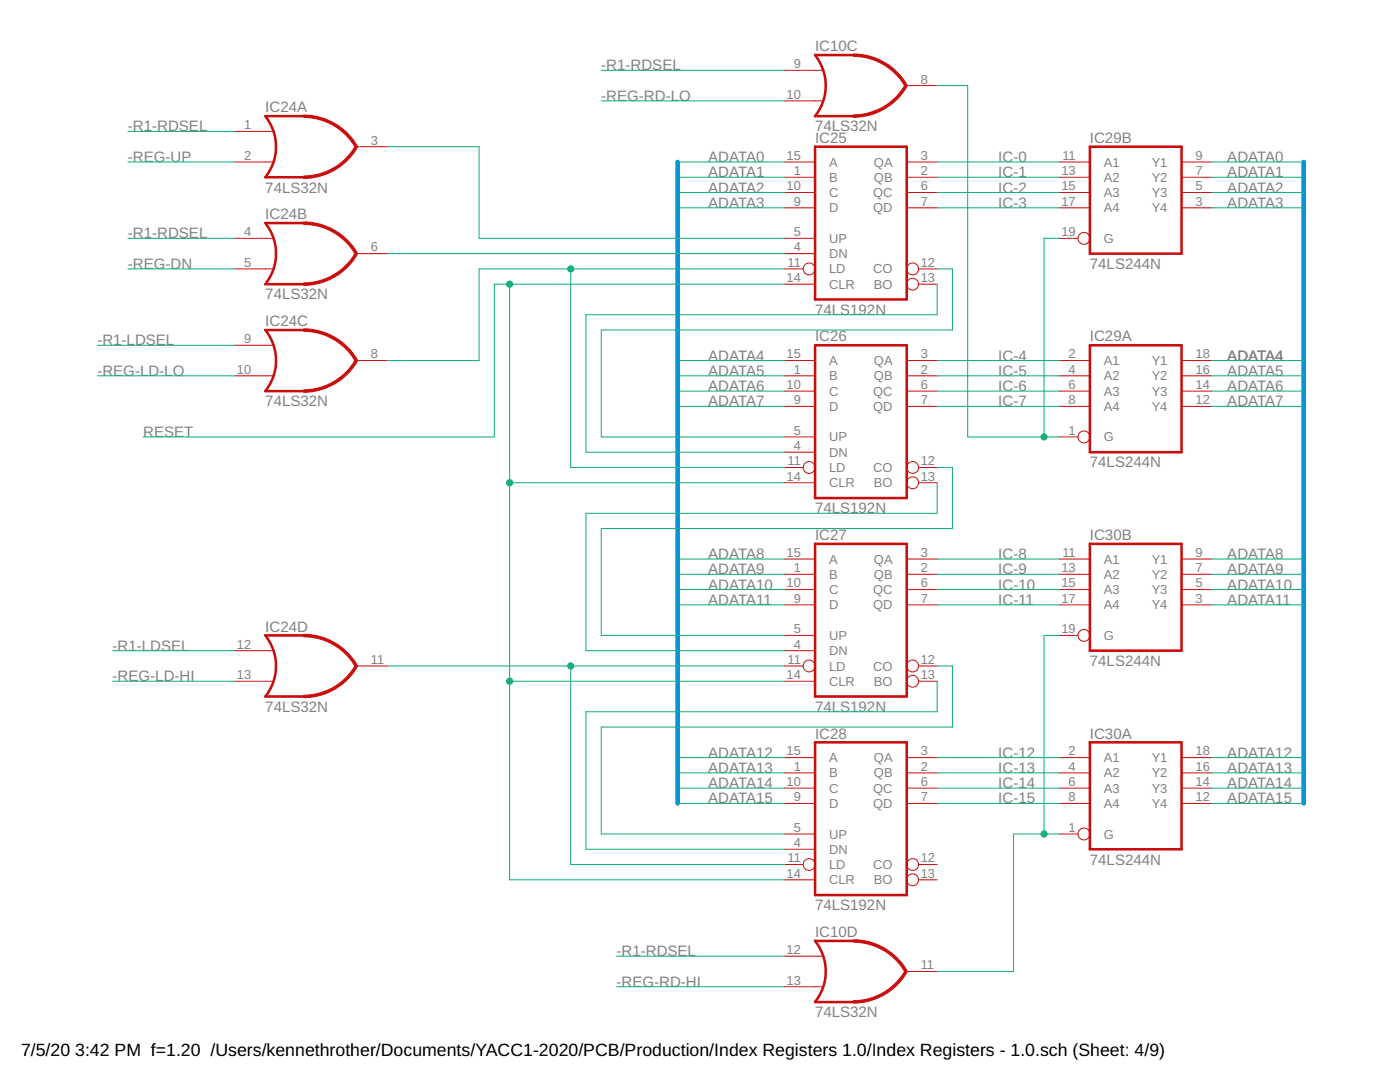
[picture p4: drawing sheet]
<svg xmlns="http://www.w3.org/2000/svg" width="279mm" height="216mm" viewBox="0 0 279 216" stroke-linecap="round" stroke-linejoin="round" font-family="sans-serif">
<g fill="none" stroke="#c90d0c" stroke-width=".51">
<path d="M170.3 11h-7.6a9.8 9.8 0 0 1 0 12.2h7.6M60.6 23.2h-7.6a9.8 9.8 0 0 1 0 12.2h7.6M162.7 29.3h18.3v30.5h-18.3zM217.5 29.3h18.3v21.3h-18.3zM60.6 44.5h-7.6a9.8 9.8 0 0 1 0 12.2h7.6M60.6 65.8h-7.6a9.8 9.8 0 0 1 0 12.2h7.6M162.7 68.9h18.3v30.5h-18.3zM217.5 68.9h18.3v21.3h-18.3zM162.7 108.5h18.3v30.5h-18.3zM217.5 108.5h18.3v21.3h-18.3zM60.6 126.8h-7.6a9.8 9.8 0 0 1 0 12.2h7.6M162.7 148.1h18.3v30.5h-18.3z"/>
<path d="M217.5 148.1h18.3v21.4h-18.3zM170.3 187.7h-7.6a9.8 9.8 0 0 1 0 12.2h7.6"/>
</g>
<g fill="none" stroke="#c90d0c" stroke-width=".2">
<path d="M156.6 14h7.6M181 17.1h6M46.9 32.3h7.6M46.9 26.2h7.6M71.2 29.3h6.1M156.6 35.4h6.1M156.6 32.3h6.1M156.6 38.4h6.1M156.6 20.1h7.6M181 35.4h6M181 32.3h6M181 38.4h6"/>
<path d="M211.4 35.4h6.1M211.4 32.3h6.1M211.4 38.4h6.1M235.8 35.4h6.1M235.8 32.3h6.1M235.8 38.4h6.1M46.9 47.6h7.6M46.9 53.7h7.6M71.2 50.6h6.1M156.6 50.6h6.1M156.6 47.6h6.1M156.6 41.5h6.1"/>
<path d="M156.6 53.7h3.7M156.6 56.7h6.1M181 41.5h6M183.3 53.7h3.7M183.3 56.7h3.7M211.4 47.6h3.7M211.4 41.5h6.1M235.8 41.5h6.1M46.9 75h7.6M46.9 68.9h7.6M71.2 71.9h6.1M156.6 75h6.1"/>
<path d="M156.6 71.9h6.1M156.6 78h6.1M181 75h6M181 71.9h6M181 78h6M211.4 75h6.1M211.4 71.9h6.1M211.4 78h6.1M235.8 75h6.1M235.8 71.9h6.1M235.8 78h6.1M156.6 90.2h6.1"/>
<path d="M156.6 87.2h6.1M156.6 81.1h6.1M156.6 93.3h3.7M156.6 96.3h6.1M181 81.1h6M183.3 93.3h3.7M183.3 96.3h3.7M211.4 87.2h3.7M211.4 81.1h6.1M235.8 81.1h6.1M156.6 114.6h6.1M156.6 111.5h6.1"/>
<path d="M156.6 117.6h6.1M181 114.6h6M181 111.5h6M181 117.6h6M211.4 114.6h6.1M211.4 111.5h6.1M211.4 117.6h6.1M235.8 114.6h6.1M235.8 111.5h6.1M235.8 117.6h6.1M46.9 129.8h7.6M46.9 135.9h7.6"/>
<path d="M71.2 132.9h6.1M156.6 129.8h6.1M156.6 126.8h6.1M156.6 120.7h6.1M156.6 132.9h3.7M156.6 135.9h6.1M181 120.7h6M183.3 132.9h3.7M183.3 135.9h3.7M211.4 126.8h3.7M211.4 120.7h6.1M235.8 120.7h6.1"/>
<path d="M156.6 154.2h6.1M156.6 151.2h6.1M156.6 157.3h6.1M181 154.2h6M181 151.2h6M181 157.3h6M211.4 154.2h6.1M211.4 151.2h6.1M211.4 157.3h6.1M235.8 154.2h6.1M235.8 151.2h6.1M235.8 157.3h6.1"/>
<path d="M156.6 169.5h6.1M156.6 166.4h6.1M156.6 160.3h6.1M156.6 172.5h3.7M156.6 175.6h6.1M181 160.3h6M183.3 172.5h3.7M183.3 175.6h3.7M211.4 166.4h3.7M211.4 160.3h6.1M235.8 160.3h6.1M156.6 190.8h7.6"/>
<path d="M156.6 196.9h7.6M181 193.8h6"/>
<circle cx="161.5" cy="53.7" r="1.19"/>
<circle cx="182.1" cy="53.7" r="1.19"/>
<circle cx="182.1" cy="56.7" r="1.19"/>
<circle cx="216.3" cy="47.6" r="1.19"/>
<circle cx="161.5" cy="93.3" r="1.19"/>
<circle cx="182.1" cy="93.3" r="1.19"/>
<circle cx="182.1" cy="96.3" r="1.19"/>
<circle cx="216.3" cy="87.2" r="1.19"/>
<circle cx="161.5" cy="132.9" r="1.19"/>
<circle cx="182.1" cy="135.9" r="1.19"/>
<circle cx="182.1" cy="132.9" r="1.19"/>
<circle cx="216.3" cy="126.8" r="1.19"/>
<circle cx="161.5" cy="172.5" r="1.19"/>
<circle cx="182.1" cy="175.6" r="1.19"/>
<circle cx="182.1" cy="172.5" r="1.19"/>
<circle cx="216.3" cy="166.4" r="1.19"/>
</g>
<g fill="#c90d0c" stroke="#c90d0c" stroke-width=".2">
<path d="M60.6 35.1a12 12 0 0 0 10.3-6l.5 .2a12.3 12.3 0 0 1-10.8 6.3z" fill-rule="evenodd"/>
<path d="M60.6 22.9a12.4 12.4 0 0 1 10.8 6.3l-.5 .3a11.9 11.9 0 0 0-10.3-6.1z" fill-rule="evenodd"/>
<path d="M60.6 56.5a12 12 0 0 0 10.3-6.1l.5 .3a12.3 12.3 0 0 1-10.8 6.2z" fill-rule="evenodd"/>
<path d="M60.6 44.3a12.4 12.4 0 0 1 10.8 6.2l-.5 .3a11.9 11.9 0 0 0-10.3-6z" fill-rule="evenodd"/>
<path d="M60.6 77.8a12 12 0 0 0 10.3-6l.5 .2a12.4 12.4 0 0 1-10.8 6.3z" fill-rule="evenodd"/>
<path d="M60.6 65.6a12.3 12.3 0 0 1 10.8 6.3l-.5 .2a12 12 0 0 0-10.3-6z" fill-rule="evenodd"/>
<path d="M60.6 138.7a11.9 11.9 0 0 0 10.3-6l.5 .2a12.3 12.3 0 0 1-10.8 6.3z" fill-rule="evenodd"/>
<path d="M60.6 126.6a12.3 12.3 0 0 1 10.8 6.2l-.5 .3a11.9 11.9 0 0 0-10.3-6z" fill-rule="evenodd"/>
<path d="M170.3 22.9a11.9 11.9 0 0 0 10.3-6l.5 .2a12.3 12.3 0 0 1-10.8 6.3z" fill-rule="evenodd"/>
<path d="M170.3 10.8a12.3 12.3 0 0 1 10.8 6.2l-.5 .3a11.9 11.9 0 0 0-10.3-6z" fill-rule="evenodd"/>
<path d="M170.3 199.7a11.9 11.9 0 0 0 10.3-6l.5 .2a12.4 12.4 0 0 1-10.8 6.3z" fill-rule="evenodd"/>
<path d="M170.3 187.5a12.3 12.3 0 0 1 10.8 6.3l-.5 .2a11.9 11.9 0 0 0-10.3-6z" fill-rule="evenodd"/>
</g>
<path d="M135.2 32.3v128M260.2 32.3v128" fill="none" stroke="#0696d7" stroke-width=".93"/>
<g fill="none" stroke="#0dab76" stroke-width=".2">
<path d="M120 14h36.6M187 17.1h6.1v70.1h18.3M25.5 32.3h21.4M25.5 26.2h21.4M77.3 29.3h18.3v18.3h61M120 20.1h36.6M135.2 32.3h21.4M135.2 35.4h21.4M135.2 38.4h21.4M187 32.3h24.4M187 35.4h24.4M187 38.4h24.4"/>
<path d="M241.9 32.3h18.3M241.9 35.4h18.3M241.9 38.4h18.3M25.5 47.6h21.4M25.5 53.7h21.4M77.3 50.6h79.3M101.7 56.7v118.9h54.9M113.9 53.7v39.6h42.7M135.2 41.5h21.4M156.6 53.7h-61v18.2h-18.3M156.6 56.7h-57.9v30.5h-70.1M187 41.5h24.4"/>
<path d="M187 53.7h3.1v12.1h-70.1v21.4h36.6M187 56.7v6.1h-70.1v27.4h39.7M211.4 47.6h-3v39.6M241.9 41.5h18.3M19.4 75h27.5M19.4 68.9h27.5M135.2 71.9h21.4M135.2 75h21.4M135.2 78h21.4M187 71.9h24.4M187 75h24.4M187 78h24.4"/>
<path d="M241.9 71.9h18.3M241.9 75h18.3M241.9 78h18.3M101.7 96.3h54.9M135.2 81.1h21.4M187 81.1h24.4M187 96.3v6.1h-70.1v27.4h39.7M187 93.3h3.1v12.2h-70.1v21.3h36.6M241.9 81.1h18.3M135.2 111.5h21.4M135.2 114.6h21.4M135.2 117.6h21.4"/>
<path d="M187 111.5h24.4M187 114.6h24.4M187 117.6h24.4M241.9 111.5h18.3M241.9 114.6h18.3M241.9 117.6h18.3M22.5 135.9h24.4M22.5 129.8h24.4M77.3 132.9h79.3M101.7 135.9h54.9M113.9 132.9v39.6h42.7M135.2 120.7h21.4"/>
<path d="M187 135.9v6.1h-70.1v27.5h39.7M187 132.9h3.1v12.2h-70.1v21.3h36.6M187 120.7h24.4M211.4 126.8h-3v39.6M241.9 120.7h18.3M135.2 154.2h21.4M135.2 157.3h21.4M135.2 151.2h21.4M187 154.2h24.4M187 157.3h24.4M187 151.2h24.4M241.9 154.2h18.3"/>
<path d="M241.9 157.3h18.3M241.9 151.2h18.3M135.2 160.3h21.4M187 160.3h24.4M211.4 166.4h-9.1v27.4h-15.3M241.9 160.3h18.3M123 190.8h33.6M123 196.9h33.6"/>
</g>
<g fill="#0dab76" stroke="#0dab76" stroke-width=".2">
<circle cx="101.7" cy="56.7" r=".61"/>
<circle cx="101.7" cy="96.3" r=".61"/>
<circle cx="101.7" cy="135.9" r=".61"/>
<circle cx="113.9" cy="53.7" r=".61"/>
<circle cx="208.4" cy="87.2" r=".61"/>
<circle cx="208.4" cy="166.4" r=".61"/>
<circle cx="113.9" cy="132.9" r=".61"/>
</g>
<g font-size="3.5">
<text x="4.2" y="210.7">7/5/20</text>
<text x="15" y="210.7">3:42 PM f=1.20 /Users/kennethrother/Documents/YACC1-2020/PCB/Production/Index Registers 1.0/Index Registers - 1.0.sch (Sheet: 4/9)</text>
</g>
<g font-size="3" fill="#808080">
<text x="162.7" y="10.2">IC10C</text>
<text x="120" y="14">-R1-RDSEL</text>
<text x="53" y="22.4">IC24A</text>
<text x="120" y="20.1">-REG-RD-LO</text>
<text x="25.5" y="26.2">-R1-RDSEL</text>
<text x="162.7" y="26.2">74LS32N</text>
<text x="162.7" y="28.5">IC25</text>
<text x="217.5" y="28.5">IC29B</text>
<text x="25.5" y="32.3">-REG-UP</text>
<text x="141.3" y="32.3">ADATA0</text>
<text x="141.3" y="35.4">ADATA1</text>
<text x="199.2" y="32.3">IC-0</text>
<text x="199.2" y="35.4">IC-1</text>
<text x="244.9" y="32.3">ADATA0</text>
<text x="244.9" y="35.4">ADATA1</text>
<text x="53" y="38.4">74LS32N</text>
<text x="141.3" y="38.4">ADATA2</text>
<text x="141.3" y="41.5">ADATA3</text>
<text x="199.2" y="38.4">IC-2</text>
<text x="199.2" y="41.5">IC-3</text>
<text x="244.9" y="38.4">ADATA2</text>
<text x="244.9" y="41.5">ADATA3</text>
<text x="25.5" y="47.6">-R1-RDSEL</text>
<text x="53" y="43.8">IC24B</text>
<text x="25.5" y="53.7">-REG-DN</text>
<text x="217.5" y="53.7">74LS244N</text>
<text x="53" y="59.8">74LS32N</text>
<text x="53" y="65.1">IC24C</text>
<text x="162.7" y="62.8">74LS192N</text>
<text x="19.4" y="68.9">-R1-LDSEL</text>
<text x="141.3" y="71.9">ADATA4</text>
<text x="162.7" y="68.1">IC26</text>
<text x="199.2" y="71.9">IC-4</text>
<text x="217.5" y="68.1">IC29A</text>
<text x="244.9" y="71.9">ADATA4</text>
<text x="19.4" y="75">-REG-LD-LO</text>
<text x="141.3" y="75">ADATA5</text>
<text x="199.2" y="75">IC-5</text>
<text x="244.9" y="75">ADATA5</text>
<text x="53" y="81.1">74LS32N</text>
<text x="141.3" y="78">ADATA6</text>
<text x="141.3" y="81.1">ADATA7</text>
<text x="199.2" y="78">IC-6</text>
<text x="199.2" y="81.1">IC-7</text>
<text x="244.9" y="78">ADATA6</text>
<text x="244.9" y="81.1">ADATA7</text>
<text x="28.6" y="87.2">RESET</text>
<text x="217.5" y="93.3">74LS244N</text>
<text x="162.7" y="102.4">74LS192N</text>
<text x="162.7" y="107.7">IC27</text>
<text x="217.5" y="107.7">IC30B</text>
<text x="141.3" y="111.6">ADATA8</text>
<text x="199.2" y="111.6">IC-8</text>
<text x="244.9" y="111.6">ADATA8</text>
<text x="141.3" y="114.6">ADATA9</text>
<text x="141.3" y="117.7">ADATA10</text>
<text x="199.2" y="114.6">IC-9</text>
<text x="199.2" y="117.7">IC-10</text>
<text x="244.9" y="114.6">ADATA9</text>
<text x="244.9" y="117.7">ADATA10</text>
<text x="141.3" y="120.7">ADATA11</text>
<text x="199.2" y="120.7">IC-11</text>
<text x="244.9" y="120.7">ADATA11</text>
<text x="22.5" y="129.8">-R1-LDSEL</text>
<text x="53" y="126">IC24D</text>
<text x="22.5" y="135.9">-REG-LD-HI</text>
<text x="217.5" y="132.9">74LS244N</text>
<text x="53" y="142">74LS32N</text>
<text x="162.7" y="142">74LS192N</text>
<text x="162.7" y="147.4">IC28</text>
<text x="217.5" y="147.4">IC30A</text>
<text x="141.3" y="154.2">ADATA13</text>
<text x="141.3" y="151.2">ADATA12</text>
<text x="199.2" y="151.2">IC-12</text>
<text x="199.2" y="154.2">IC-13</text>
<text x="244.9" y="154.2">ADATA13</text>
<text x="244.9" y="151.2">ADATA12</text>
<text x="141.3" y="157.3">ADATA14</text>
<text x="141.3" y="160.3">ADATA15</text>
<text x="199.2" y="157.3">IC-14</text>
<text x="199.2" y="160.3">IC-15</text>
<text x="244.9" y="157.3">ADATA14</text>
<text x="244.9" y="160.3">ADATA15</text>
<text x="217.5" y="172.5">74LS244N</text>
<text x="162.7" y="181.6">74LS192N</text>
<text x="123" y="190.8">-R1-RDSEL</text>
<text x="162.7" y="187">IC10D</text>
<text x="123" y="196.9">-REG-RD-HI</text>
<text x="162.7" y="203">74LS32N</text>
</g>
<g font-size="2.6" fill="#808080">
<text x="158.4" y="13.6">9</text>
<text x="183.7" y="16.7">8</text>
<text x="157" y="19.7">10</text>
<text x="48.7" y="25.8">1</text>
<text x="74" y="28.9">3</text>
<text x="48.7" y="31.9">2</text>
<text x="157" y="31.9">15</text>
<text x="158.4" y="34.9">1</text>
<text x="165.5" y="33.2">A</text>
<text x="174.4" y="33.2">QA</text>
<text x="183.7" y="34.9">2</text>
<text x="183.7" y="31.9">3</text>
<text x="211.8" y="34.9">13</text>
<text x="212" y="31.9">11</text>
<text x="220.3" y="33.2">A1</text>
<text x="229.8" y="33.2">Y1</text>
<text x="238.6" y="34.9">7</text>
<text x="238.6" y="31.9">9</text>
<text x="157" y="38">10</text>
<text x="158.4" y="41">9</text>
<text x="165.5" y="36.3">B</text>
<text x="165.5" y="39.3">C</text>
<text x="174.3" y="39.3">QC</text>
<text x="174.4" y="36.3">QB</text>
<text x="183.7" y="38">6</text>
<text x="183.7" y="41">7</text>
<text x="211.8" y="38">15</text>
<text x="211.8" y="41">17</text>
<text x="220.3" y="36.3">A2</text>
<text x="220.3" y="39.3">A3</text>
<text x="229.8" y="39.3">Y3</text>
<text x="229.8" y="36.3">Y2</text>
<text x="238.6" y="41">3</text>
<text x="238.6" y="38">5</text>
<text x="48.7" y="47.1">4</text>
<text x="158.4" y="47.1">5</text>
<text x="165.5" y="42.4">D</text>
<text x="174.3" y="42.4">QD</text>
<text x="211.8" y="47.1">19</text>
<text x="220.3" y="42.4">A4</text>
<text x="229.8" y="42.4">Y4</text>
<text x="48.7" y="53.2">5</text>
<text x="74" y="50.2">6</text>
<text x="157.2" y="53.2">11</text>
<text x="158.4" y="50.2">4</text>
<text x="165.5" y="51.5">DN</text>
<text x="165.5" y="48.5">UP</text>
<text x="183.7" y="53.2">12</text>
<text x="220.3" y="48.5">G</text>
<text x="157" y="56.3">14</text>
<text x="165.5" y="54.6">LD</text>
<text x="165.5" y="57.6">CLR</text>
<text x="174.3" y="54.6">CO</text>
<text x="174.4" y="57.6">BO</text>
<text x="183.7" y="56.3">13</text>
<text x="48.7" y="68.5">9</text>
<text x="74" y="71.5">8</text>
<text x="157" y="71.5">15</text>
<text x="183.7" y="71.5">3</text>
<text x="213.3" y="71.5">2</text>
<text x="238.6" y="71.5">18</text>
<text x="47.3" y="74.6">10</text>
<text x="157" y="77.6">10</text>
<text x="158.4" y="74.6">1</text>
<text x="165.5" y="75.9">B</text>
<text x="165.5" y="72.9">A</text>
<text x="174.4" y="75.9">QB</text>
<text x="174.4" y="72.8">QA</text>
<text x="183.7" y="74.6">2</text>
<text x="183.7" y="77.6">6</text>
<text x="213.3" y="74.6">4</text>
<text x="213.3" y="77.6">6</text>
<text x="220.3" y="72.9">A1</text>
<text x="220.3" y="75.9">A2</text>
<text x="229.8" y="75.9">Y2</text>
<text x="229.8" y="72.8">Y1</text>
<text x="238.6" y="77.6">14</text>
<text x="238.6" y="74.6">16</text>
<text x="158.4" y="80.7">9</text>
<text x="165.5" y="82">D</text>
<text x="165.5" y="79">C</text>
<text x="174.3" y="78.9">QC</text>
<text x="174.3" y="82">QD</text>
<text x="183.7" y="80.7">7</text>
<text x="213.3" y="80.7">8</text>
<text x="220.3" y="79">A3</text>
<text x="220.3" y="82">A4</text>
<text x="229.8" y="82">Y4</text>
<text x="229.8" y="78.9">Y3</text>
<text x="238.6" y="80.7">12</text>
<text x="158.4" y="89.8">4</text>
<text x="158.4" y="86.8">5</text>
<text x="165.5" y="88.1">UP</text>
<text x="213.3" y="86.8">1</text>
<text x="220.3" y="88.1">G</text>
<text x="157" y="95.9">14</text>
<text x="157.2" y="92.8">11</text>
<text x="165.5" y="91.1">DN</text>
<text x="165.5" y="94.2">LD</text>
<text x="174.3" y="94.2">CO</text>
<text x="183.7" y="92.8">12</text>
<text x="183.7" y="95.9">13</text>
<text x="165.5" y="97.2">CLR</text>
<text x="174.4" y="97.2">BO</text>
<text x="157" y="111.1">15</text>
<text x="165.5" y="112.5">A</text>
<text x="174.4" y="112.5">QA</text>
<text x="183.7" y="111.1">3</text>
<text x="212" y="111.1">11</text>
<text x="220.3" y="112.5">A1</text>
<text x="229.8" y="112.5">Y1</text>
<text x="238.6" y="111.1">9</text>
<text x="157" y="117.2">10</text>
<text x="158.4" y="114.2">1</text>
<text x="165.5" y="115.5">B</text>
<text x="165.5" y="118.6">C</text>
<text x="174.3" y="118.6">QC</text>
<text x="174.4" y="115.5">QB</text>
<text x="183.7" y="114.2">2</text>
<text x="183.7" y="117.2">6</text>
<text x="211.8" y="114.2">13</text>
<text x="211.8" y="117.2">15</text>
<text x="220.3" y="115.5">A2</text>
<text x="220.3" y="118.6">A3</text>
<text x="229.8" y="118.6">Y3</text>
<text x="229.8" y="115.5">Y2</text>
<text x="238.6" y="117.2">5</text>
<text x="238.6" y="114.2">7</text>
<text x="158.4" y="120.3">9</text>
<text x="165.5" y="121.6">D</text>
<text x="174.3" y="121.6">QD</text>
<text x="183.7" y="120.3">7</text>
<text x="211.8" y="120.3">17</text>
<text x="220.3" y="121.6">A4</text>
<text x="229.8" y="121.6">Y4</text>
<text x="238.6" y="120.3">3</text>
<text x="47.3" y="129.4">12</text>
<text x="158.4" y="129.4">4</text>
<text x="158.4" y="126.4">5</text>
<text x="165.5" y="130.8">DN</text>
<text x="165.5" y="127.7">UP</text>
<text x="211.8" y="126.4">19</text>
<text x="220.3" y="127.7">G</text>
<text x="47.3" y="135.5">13</text>
<text x="74" y="132.5">11</text>
<text x="157" y="135.5">14</text>
<text x="157.2" y="132.5">11</text>
<text x="165.5" y="133.8">LD</text>
<text x="165.5" y="136.9">CLR</text>
<text x="174.3" y="133.8">CO</text>
<text x="174.4" y="136.8">BO</text>
<text x="183.7" y="132.5">12</text>
<text x="183.7" y="135.5">13</text>
<text x="157" y="150.7">15</text>
<text x="158.4" y="153.8">1</text>
<text x="165.5" y="155.1">B</text>
<text x="165.5" y="152.1">A</text>
<text x="174.4" y="155.1">QB</text>
<text x="174.4" y="152.1">QA</text>
<text x="183.7" y="153.8">2</text>
<text x="183.7" y="150.7">3</text>
<text x="213.3" y="150.7">2</text>
<text x="213.3" y="153.8">4</text>
<text x="220.3" y="152.1">A1</text>
<text x="220.3" y="155.1">A2</text>
<text x="229.8" y="155.1">Y2</text>
<text x="229.8" y="152.1">Y1</text>
<text x="238.6" y="153.8">16</text>
<text x="238.6" y="150.7">18</text>
<text x="157" y="156.8">10</text>
<text x="158.4" y="159.9">9</text>
<text x="165.5" y="161.2">D</text>
<text x="165.5" y="158.2">C</text>
<text x="174.3" y="158.2">QC</text>
<text x="174.3" y="161.2">QD</text>
<text x="183.7" y="156.8">6</text>
<text x="183.7" y="159.9">7</text>
<text x="213.3" y="156.8">6</text>
<text x="213.3" y="159.9">8</text>
<text x="220.3" y="158.2">A3</text>
<text x="220.3" y="161.2">A4</text>
<text x="229.8" y="161.2">Y4</text>
<text x="229.8" y="158.2">Y3</text>
<text x="238.6" y="159.9">12</text>
<text x="238.6" y="156.8">14</text>
<text x="158.4" y="166">5</text>
<text x="165.5" y="167.3">UP</text>
<text x="213.3" y="166">1</text>
<text x="220.3" y="167.3">G</text>
<text x="157.2" y="172.1">11</text>
<text x="158.4" y="169">4</text>
<text x="165.5" y="170.4">DN</text>
<text x="165.5" y="173.4">LD</text>
<text x="174.3" y="173.4">CO</text>
<text x="183.7" y="172.1">12</text>
<text x="157" y="175.1">14</text>
<text x="165.5" y="176.5">CLR</text>
<text x="174.4" y="176.5">BO</text>
<text x="183.7" y="175.1">13</text>
<text x="157" y="190.4">12</text>
<text x="157" y="196.5">13</text>
<text x="183.7" y="193.4">11</text>
</g>
</svg>
